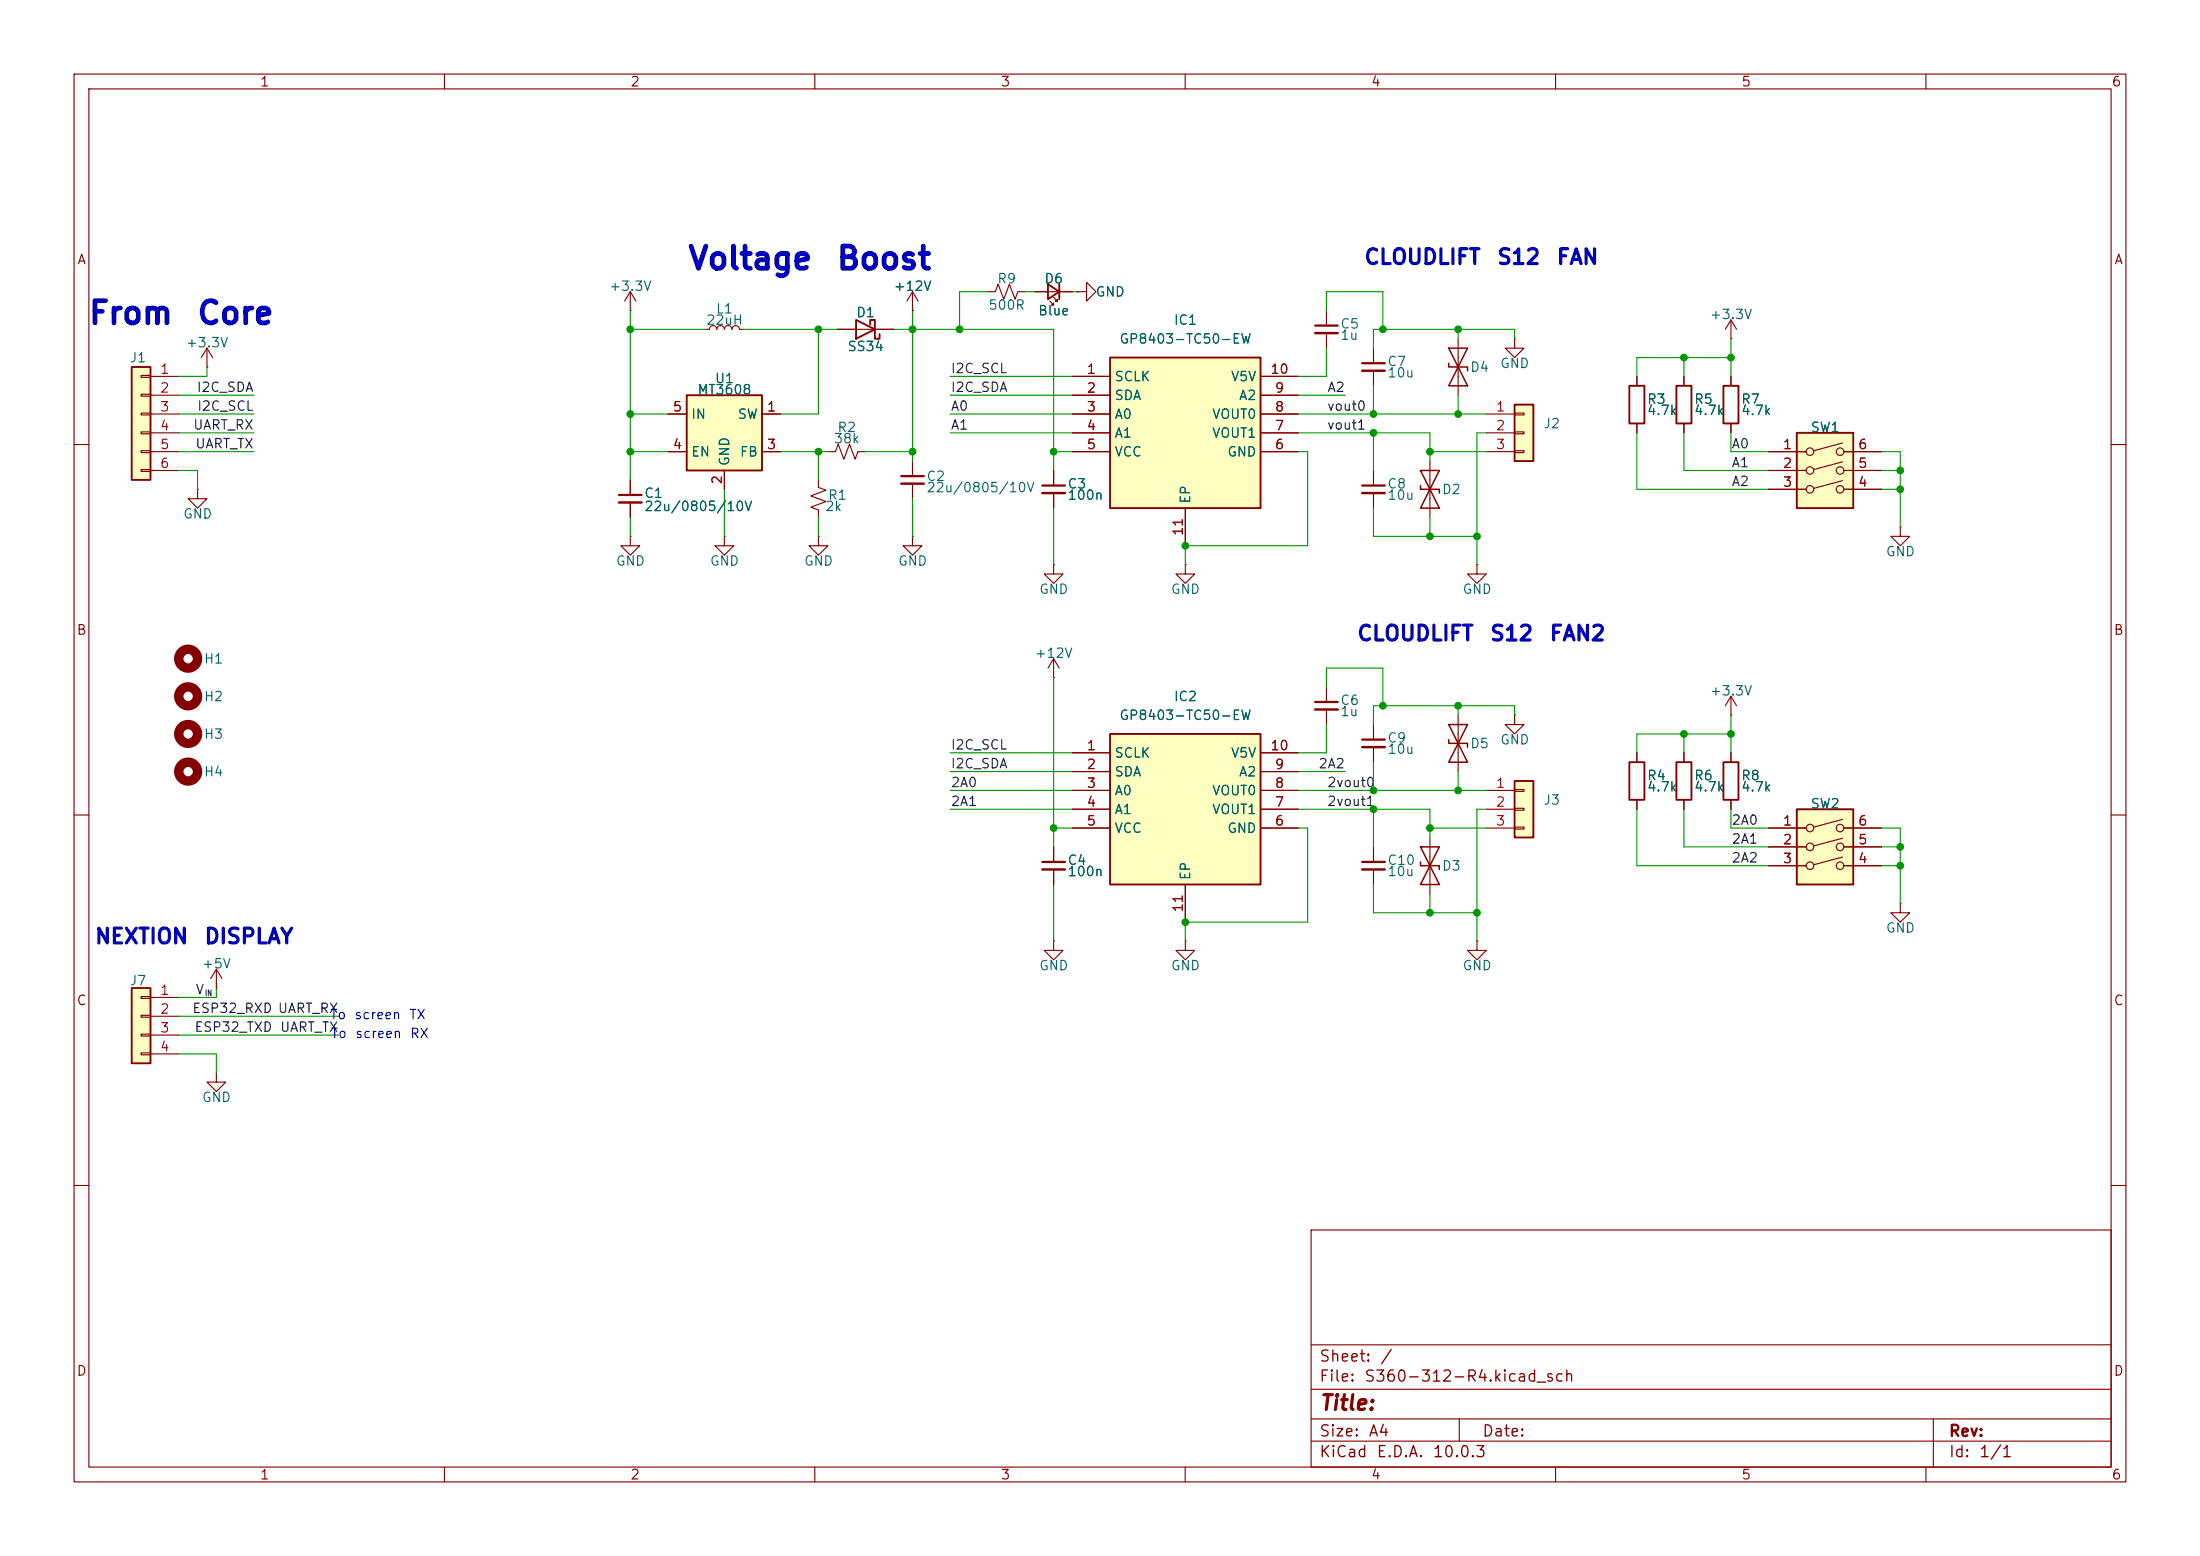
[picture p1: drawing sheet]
<svg xmlns="http://www.w3.org/2000/svg" width="297mm" height="210mm" viewBox="0 0 297 210" stroke-linecap="round" stroke-linejoin="round" font-family="sans-serif">
<g fill="none" stroke="#840000" stroke-width=".15">
<path d="M10 10h277v190h-277zM12 12h273v186h-273zM60 10v2M110 10v2M160 10v2M210 10v2M260 10v2M10 60h2M285 60h2M10 110h2M193 113v7.7M221 101.6v1.3"/>
<path d="M221 108v1.2M227.3 101.6v1.3M227.3 108v1.2M285 110h2M10 160h2M177 166h108v32h-108zM285 160h2M60 198v2M110 198v2M160 198v2M177 194.5h108M177 191.5h108"/>
<path d="M177 187.5h108M177 181.5h108M197 191.5v3M210 198v2M260 198v2M261 191.5v6.5"/>
</g>
<path d="M191.8 116.3v.5h2.5v.5M191.8 114.3h2.5l-1.3 2.5zM193 116.8l1.3 2.6h-2.5z" fill="none" stroke="#840000" stroke-width=".2"/>
<path d="M220 102.9h2v5.1h-2zM226.3 102.9h2v5.1h-2z" fill="none" stroke="#840000" stroke-width=".25"/>
<path d="M242.6 58.4h7.6v10.2h-7.6z" fill="#ffffc2"/>
<g fill="none" stroke="#840000" stroke-width=".15">
<path d="M248.7 59.8l-3.8 1M238.8 61h5M238.8 63.5h5M238.8 66h5M248.7 62.3l-3.8 1.1M248.7 64.9l-3.8 1M248.9 61h5.1M248.9 63.5h5.1M248.9 66h5.1"/>
<circle cx="244.3" cy="61" r=".51"/>
<circle cx="244.3" cy="66" r=".51"/>
<circle cx="244.3" cy="63.5" r=".51"/>
<circle cx="248.4" cy="63.5" r=".51"/>
<circle cx="248.4" cy="66" r=".51"/>
<circle cx="248.4" cy="61" r=".51"/>
</g>
<path d="M242.6 58.4h7.6v10.2h-7.6z" fill="none" stroke="#840000" stroke-width=".25"/>
<path d="M204.5 105.4h2.5v7.6h-2.5z" fill="#ffffc2"/>
<path d="M204.5 105.4h2.5v7.6h-2.5z" fill="none" stroke="#840000" stroke-width=".25"/>
<path d="M200.7 106.7h3.8M200.7 109.2h3.8M200.7 111.8h3.8M204.5 106.6h1.2v.2h-1.2zM204.5 109.1h1.2v.2h-1.2zM204.5 111.6h1.2v.3h-1.2z" fill="none" stroke="#840000" stroke-width=".15"/>
<path d="M204.5 54.6h2.5v7.6h-2.5z" fill="#ffffc2"/>
<path d="M204.5 54.6h2.5v7.6h-2.5zM220 52.1h2v5.1h-2zM226.3 52.1h2v5.1h-2zM232.7 52.1h2v5.1h-2zM232.7 102.9h2v5.1h-2z" fill="none" stroke="#840000" stroke-width=".25"/>
<g fill="none" stroke="#840000" stroke-width=".15">
<path d="M27.9 49.5h.1M27.9 47l.8 1.3M27.9 47l-.7 1.3M27.9 47v2.5M179.1 41.9v2M179.1 45v2M196.8 45.7v7.6M200.7 55.9h3.8M200.7 58.4h3.8M204.5 55.8h1.2v.2h-1.2zM204.5 58.3h1.2v.2h-1.2zM204.5 45.7v1.3h1.2l-1.2 1.3-1.3-1.3h1.3"/>
<path d="M204.5 45.7h.1M221 50.8v1.3M221 57.2v1.2M227.3 50.8v1.3M227.3 57.2v1.2M233.7 45.7h.1M233.7 43.2l.7 1.3M233.7 43.2l-.8 1.3M233.7 43.2v2.5M233.7 50.8v1.3M233.7 57.2v1.2M26.7 66v1.3h1.2l-1.2 1.3-1.3-1.3h1.3"/>
<path d="M26.7 66h.1M123.2 62.2v2.1M123.2 65.3v2M193 62.2v7.7M200.7 61h3.8M204.5 60.8h1.2v.3h-1.2zM256.5 71.1v1.3h1.3l-1.3 1.3-1.2-1.3h1.2M256.5 71.1h.1M185.4 97.8v2M196.8 96.5v7.6M204.5 96.5v1.3h1.2l-1.2 1.3-1.3-1.3h1.3M204.5 96.5h.1"/>
<path d="M142.2 114.3v2M142.2 117.3v2.1M185.4 100.8v2.1M233.7 101.6v1.3M233.7 108v1.2M160 127v1.3h1.3l-1.3 1.2-1.3-1.2h1.3M160 127h.1M199.4 127v1.3h1.3l-1.3 1.2-1.3-1.2h1.3M199.4 127h.1M256.5 121.9v1.3h1.3l-1.3 1.3-1.2-1.3h1.2M256.5 121.9h.1"/>
</g>
<path d="M195.6 49v.5h2.5v.5M195.6 47h2.5l-1.3 2.5zM196.8 49.5l1.3 2.6h-2.5zM191.8 65.5v.5h2.5v.5M191.8 63.5h2.5l-1.3 2.5zM193 66l1.3 2.6h-2.5zM195.6 99.8v.5h2.5v.5M195.6 97.8h2.5l-1.3 2.5zM196.8 100.3l1.3 2.6h-2.5z" fill="none" stroke="#840000" stroke-width=".2"/>
<path d="M177.5 43.9h3.1M121.7 64.3h3M183.9 99.8h3M140.7 116.3h3.1" fill="none" stroke="#840000" stroke-width=".3"/>
<path d="M177.5 45h3.1M121.7 65.3h3M140.7 117.3h3.1M183.9 100.8h3" fill="none" stroke="#840000" stroke-width=".33"/>
<g fill="none" stroke="#840000" stroke-width="1.3">
<circle cx="25.4" cy="88.9" r="1.27"/>
<circle cx="25.4" cy="99.1" r="1.27"/>
<circle cx="25.4" cy="104.1" r="1.27"/>
</g>
<path d="M242.6 109.2h7.6v10.2h-7.6z" fill="#ffffc2"/>
<g fill="none" stroke="#840000" stroke-width=".15">
<path d="M185.4 47v2M185.4 50v2.1M85.1 72.4v1.3h1.3l-1.3 1.2-1.3-1.2h1.3M85.1 72.4h.1M142.2 63.5v2M142.2 66.5v2.1M185.4 63.5v2M185.4 66.5v2.1M199.4 76.2v1.3h1.3l-1.3 1.2-1.3-1.2h1.3M199.4 76.2h.1M179.1 92.7v2M179.1 95.8v2"/>
<path d="M233.7 96.5h.1M233.7 94l.7 1.3M233.7 94l-.8 1.3M233.7 94v2.5M185.4 114.3v2M185.4 117.3v2.1M238.8 111.8h5M238.8 114.3h5M238.8 116.8h5M248.7 110.6l-3.8 1M248.7 113.1l-3.8 1.1M248.7 115.7l-3.8 1"/>
<path d="M248.9 111.8h5.1M248.9 114.3h5.1M248.9 116.8h5.1M29.2 133.4h.1M29.2 130.8l-.8 1.3M29.2 130.8l.8 1.3M29.2 130.8v2.6"/>
<circle cx="244.3" cy="116.8" r=".51"/>
<circle cx="244.3" cy="114.3" r=".51"/>
<circle cx="244.3" cy="111.8" r=".51"/>
<circle cx="248.4" cy="111.8" r=".51"/>
<circle cx="248.4" cy="114.3" r=".51"/>
<circle cx="248.4" cy="116.8" r=".51"/>
</g>
<path d="M242.6 109.2h7.6v10.2h-7.6z" fill="none" stroke="#840000" stroke-width=".25"/>
<path d="M183.9 49h3M140.7 65.5h3.1M183.9 65.5h3M177.5 94.7h3.1M183.9 116.3h3" fill="none" stroke="#840000" stroke-width=".3"/>
<path d="M183.9 50h3M140.7 66.5h3.1M183.9 66.5h3M177.5 95.8h3.1M183.9 117.3h3" fill="none" stroke="#840000" stroke-width=".33"/>
<circle cx="25.4" cy="94" r="1.27" fill="none" stroke="#840000" stroke-width="1.3"/>
<path d="M149.9 48.3h20.3v20.3h-20.3z" fill="#ffffc2"/>
<path d="M141.5 38.4l1.5 1-1.5 1zM143 38.4v2M149.9 48.3h20.3v20.3h-20.3z" fill="none" stroke="#840000" stroke-width=".25"/>
<g fill="none" stroke="#840000" stroke-width=".15">
<path d="M133.3 39.4h1.1l.3-1 .8 2 .8-2 .7 2 .4-1h1M139.7 39.4h5.1M145.4 39.4h1.3v-1.3l1.3 1.3-1.3 1.2v-1.2M145.4 39.4h.1M141.7 40.6l.5 .5h-.2h.2v-.2M142.2 40.1l.5 .5h-.2h.2v-.2M144.8 50.8h5.1M144.8 53.3h5.1M144.8 55.9h5.1M144.8 58.4h5.1M170.2 50.8h5.1M170.2 53.3h5.1"/>
<path d="M170.2 55.9h5.1M170.2 58.4h5.1M144.8 61h5.1M160 68.6v5.1M170.2 61h5.1"/>
</g>
<path d="M17.8 49.5h2.5v15.3h-2.5z" fill="#ffffc2"/>
<path d="M17.8 49.5h2.5v15.3h-2.5z" fill="none" stroke="#840000" stroke-width=".25"/>
<path d="M19 50.7h1.3v.2h-1.3zM19 53.2h1.3v.3h-1.3zM19 55.8h1.3v.2h-1.3zM19 58.3h1.3v.2h-1.3zM20.3 50.8h3.8M20.3 53.3h3.8M20.3 55.9h3.8M20.3 58.4h3.8M19 60.8h1.3v.3h-1.3zM19 63.4h1.3v.2h-1.3zM20.3 61h3.8M20.3 63.5h3.8" fill="none" stroke="#840000" stroke-width=".15"/>
<path d="M17.8 133.4h2.5v10.1h-2.5z" fill="#ffffc2"/>
<path d="M115.6 43.2l2.5 1.3-2.5 1.2zM117.5 43.8v-.6h.6v2.5h.6v-.6M17.8 133.4h2.5v10.1h-2.5z" fill="none" stroke="#840000" stroke-width=".25"/>
<g fill="none" stroke="#840000" stroke-width=".15">
<path d="M123.2 39.4l-.8 1.2M123.2 39.4l.8 1.2M123.2 39.4v2.5M95.2 44.5h.6a.51 .51 0 0 1 .5-.6 .51 .51 0 0 1 .5 .6 .51 .51 0 0 1 .5-.6 .51 .51 0 0 1 .5 .6 .51 .51 0 0 1 .5-.6 .51 .51 0 0 1 .5 .6 .51 .51 0 0 1 .5-.6 .51 .51 0 0 1 .5 .6h.5M113 44.5h7.6M123.2 41.9h.1M19 134.5h1.3v.2h-1.3zM19 137h1.3v.3h-1.3zM19 139.6h1.3v.2h-1.3zM20.3 134.6h3.8M20.3 137.2h3.8M20.3 139.7h3.8"/>
<path d="M19 142.1h1.3v.3h-1.3zM20.3 142.2h3.8M29.2 144.8v1.3h-1.3l1.3 1.2 1.3-1.2h-1.3"/>
</g>
<path d="M92.7 53.3h10.2v10.2h-10.2z" fill="#ffffc2"/>
<path d="M92.7 53.3h10.2v10.2h-10.2z" fill="none" stroke="#840000" stroke-width=".25"/>
<g fill="none" stroke="#840000" stroke-width=".15">
<path d="M85.1 39.4l.8 1.2M85.1 39.4l-.8 1.2M85.1 39.4v2.5M85.1 41.9h.1M90.2 55.9h2.5M102.9 55.9h2.5M85.1 64.8v2M85.1 67.8v2.1M90.2 61h2.5M97.8 72.4v1.3h1.3l-1.3 1.2-1.3-1.2h1.3M97.8 72.4h.1M97.8 63.5v2.5"/>
<path d="M102.9 61h2.5M110.5 64.8v1l1 .4-2 .7 2 .8-2 .8 1 .3v1.1M110.5 72.4v1.3h1.3l-1.3 1.2-1.3-1.2h1.3M110.5 72.4h.1M111.8 61h1l.4-1.1 .7 2.1 .8-2.1 .7 2.1 .4-1h1M123.2 72.4v1.3h1.3l-1.3 1.2-1.3-1.2h1.3M123.2 72.4h.1"/>
</g>
<path d="M83.6 66.8h3" fill="none" stroke="#840000" stroke-width=".3"/>
<path d="M83.6 67.8h3" fill="none" stroke="#840000" stroke-width=".33"/>
<path d="M149.9 99.1h20.3v20.3h-20.3z" fill="#ffffc2"/>
<path d="M149.9 99.1h20.3v20.3h-20.3z" fill="none" stroke="#840000" stroke-width=".25"/>
<g fill="none" stroke="#840000" stroke-width=".15">
<path d="M139.7 39.4h1.8M143 39.4h1.8M145.4 39.4h.1M90.2 55.9h2.5M102.9 55.9h2.5M113 44.5h2.6M118.1 44.5h2.5M123.2 41.9h.1M144.8 50.8h5.1M144.8 53.3h5.1M144.8 55.9h5.1M144.8 58.4h5.1"/>
<path d="M170.2 50.8h5.1M170.2 53.3h5.1M170.2 55.9h5.1M170.2 58.4h5.1M221 50.8v1.3M221 57.2v1.2M227.3 50.8v1.3M227.3 57.2v1.2M233.7 50.8v1.3M233.7 57.2v1.2M85.1 64.8v2M85.1 67.8v2.1"/>
<path d="M90.2 61h2.5M97.8 63.5v2.5M102.9 61h2.5M142.2 76.2v1.3h1.3l-1.3 1.2-1.2-1.2h1.2M142.2 76.2h.1M142.2 63.5v2M142.2 66.5v2.1M144.8 61h5.1M160 76.2v1.3h1.3l-1.3 1.2-1.3-1.2h1.3M160 76.2h.1M160 68.6v5.1M170.2 61h5.1"/>
<path d="M238.8 61h5M238.8 63.5h5M238.8 66h5M248.9 61h5.1M248.9 63.5h5.1M248.9 66h5.1M142.2 91.4h.1M142.2 88.9l-.7 1.3M142.2 88.9l.8 1.3M142.2 88.9v2.5M142.2 114.3v2M142.2 117.3v2.1"/>
<path d="M144.8 101.6h5.1M144.8 104.1h5.1M144.8 106.7h5.1M144.8 109.2h5.1M144.8 111.8h5.1M160 119.4v5.1M170.2 101.6h5.1M170.2 104.1h5.1M170.2 106.7h5.1M170.2 109.2h5.1M170.2 111.8h5.1M221 101.6v1.3"/>
<path d="M221 108v1.2M227.3 101.6v1.3M227.3 108v1.2M233.7 101.6v1.3M233.7 108v1.2M238.8 111.8h5M238.8 114.3h5M238.8 116.8h5M248.9 111.8h5.1M248.9 114.3h5.1M248.9 116.8h5.1M142.2 127v1.3h1.3l-1.3 1.2-1.2-1.2h1.2"/>
<path d="M142.2 127h.1"/>
</g>
<g fill="none" stroke="#009600" stroke-width=".15">
<path d="M133.3 39.4h-3.8v5.1M138.4 39.4h1.3M144.8 39.4h.6M24.1 58.4h10.2M24.1 55.9h10.2M24.1 53.3h10.2M27.9 49.5v1.3h-3.8M85.1 55.9h5.1M85.1 44.5h10.1M85.1 41.9v22.9M100.3 44.5h12.7M110.5 44.5v11.4h-5.1"/>
<path d="M120.6 44.5h21.6v19M123.2 41.9v20.3M128.3 58.4h16.5M128.3 55.9h16.5M128.3 50.8h16.5M128.3 53.3h16.5M175.3 58.4h17.7v3.8M175.3 55.9h25.4M175.3 53.3h6.3M179.1 41.9v-2.5h7.6v5.1M179.1 47v3.8h-3.8M185.4 52.1v3.8"/>
<path d="M185.4 58.4v5.1M196.8 44.5v1.2M196.8 53.3v2.6M200.7 58.4h-1.3v17.8M204.5 45.7v-1.2h-19.1v2.5M221 58.4v7.6h17.8M227.3 48.3v2.5M227.3 58.4v5.1h11.5M233.7 45.7v5.1M233.7 58.4v2.6h5.1M233.7 48.3h-12.7v2.5M24.1 61h10.2"/>
<path d="M24.1 63.5h2.6v2.5M85.1 61h5.1M85.1 69.9v2.5M97.8 66v6.4M105.4 61h6.4M110.5 61v3.8M110.5 69.9v2.5M116.8 61h6.4M123.2 67.3v5.1M142.2 61h2.6M142.2 68.6v7.6M175.3 61h1.2v12.7h-16.5v2.5"/>
<path d="M185.4 68.6v3.8h14M193 69.9v2.5M193 61h7.7M254 61h2.5v10.1M254 63.5h2.5M254 66h2.5M142.2 91.4v22.9M179.1 92.7v-2.5h7.6v5.1M179.1 97.8v3.8h-3.8M196.8 95.3v1.2M204.5 96.5v-1.2h-19.1v2.5M227.3 99.1v2.5"/>
<path d="M233.7 96.5v5.1M233.7 99.1h-12.7v2.5M128.3 106.7h16.5M128.3 109.2h16.5M128.3 101.6h16.5M128.3 104.1h16.5M142.2 111.8h2.6M142.2 119.4v7.6M175.3 109.2h17.7v3.8M175.3 111.8h1.2v12.7h-16.5v2.5M175.3 106.7h25.4M175.3 104.1h6.3"/>
<path d="M185.4 102.9v3.8M185.4 109.2v5.1M185.4 119.4v3.8h14M193 111.8h7.7M196.8 104.1v2.6M200.7 109.2h-1.3v17.8M221 109.2v7.6h17.8M227.3 109.2v5.1h11.5M233.7 109.2v2.6h5.1M254 111.8h2.5v10.1M254 116.8h2.5M254 114.3h2.5"/>
<path d="M24.1 137.2h21.6M24.1 139.7h21.6M29.2 133.4v1.2h-5.1M193 120.7v2.5M24.1 142.2h5.1v2.6"/>
</g>
<g fill="#009600" stroke="#009600" stroke-width=".14">
<circle cx="233.7" cy="48.3" r=".46"/>
<circle cx="227.3" cy="48.3" r=".46"/>
<circle cx="256.5" cy="63.5" r=".46"/>
<circle cx="256.5" cy="66" r=".46"/>
<circle cx="196.8" cy="44.5" r=".46"/>
<circle cx="186.7" cy="44.5" r=".46"/>
<circle cx="193" cy="61" r=".46"/>
<circle cx="186.7" cy="95.3" r=".46"/>
<circle cx="196.8" cy="106.7" r=".46"/>
<circle cx="196.8" cy="95.3" r=".46"/>
<circle cx="193" cy="123.2" r=".46"/>
<circle cx="199.4" cy="123.2" r=".46"/>
<circle cx="227.3" cy="99.1" r=".46"/>
<circle cx="233.7" cy="99.1" r=".46"/>
<circle cx="256.5" cy="116.8" r=".46"/>
<circle cx="256.5" cy="114.3" r=".46"/>
<circle cx="199.4" cy="72.4" r=".46"/>
<circle cx="193" cy="72.4" r=".46"/>
<circle cx="185.4" cy="58.4" r=".46"/>
<circle cx="196.8" cy="55.9" r=".46"/>
<circle cx="185.4" cy="55.9" r=".46"/>
<circle cx="160" cy="73.7" r=".46"/>
<circle cx="129.5" cy="44.5" r=".46"/>
<circle cx="123.2" cy="44.5" r=".46"/>
<circle cx="142.2" cy="61" r=".46"/>
<circle cx="110.5" cy="61" r=".46"/>
<circle cx="123.2" cy="61" r=".46"/>
<circle cx="110.5" cy="44.5" r=".46"/>
<circle cx="85.1" cy="55.9" r=".46"/>
<circle cx="85.1" cy="61" r=".46"/>
<circle cx="85.1" cy="44.5" r=".46"/>
<circle cx="185.4" cy="109.2" r=".46"/>
<circle cx="160" cy="124.5" r=".46"/>
<circle cx="142.2" cy="111.8" r=".46"/>
<circle cx="193" cy="111.8" r=".46"/>
<circle cx="185.4" cy="106.7" r=".46"/>
</g>
<g font-size="3" fill="#0000c2">
<text x="92.7" y="37.1">Voltage</text>
<text x="112.8" y="37.1">Boost</text>
<text x="11.8" y="44.5">From</text>
<text x="26.4" y="44.5">Core</text>
</g>
<g font-size="2" fill="#0000c2">
<text x="184" y="36.2">CLOUDLIFT</text>
<text x="202" y="36.2">S12</text>
<text x="210" y="36.2">FAN</text>
<text x="183.1" y="87">CLOUDLIFT</text>
<text x="201" y="87">S12</text>
<text x="209.1" y="87">FAN2</text>
<text x="12.7" y="127.9">NEXTION</text>
<text x="27.5" y="127.9">DISPLAY</text>
</g>
<text font-size="2" fill="#840000" x="178" y="190.8">Title:</text>
<g font-size="1.5" fill="#840000">
<text x="178" y="184.2">Sheet:</text>
<text x="186.2" y="184.2">/</text>
<text x="178" y="186.9">File:</text>
<text x="184.1" y="186.9">S360-312-R4.kicad_sch</text>
<text x="178" y="197.1">KiCad</text>
<text x="178" y="194.3">Size:</text>
<text x="184.7" y="194.3">A4</text>
<text x="185.7" y="197.1">E.D.A.</text>
<text x="193.3" y="197.1">10.0.3</text>
<text x="200" y="194.3">Date:</text>
<text x="263" y="194.3">Rev:</text>
<text x="263" y="197.1">Id:</text>
<text x="267.1" y="197.1">1/1</text>
</g>
<g font-size="1.3" fill="#840000">
<text x="35" y="12">1</text>
<text x="85" y="12">2</text>
<text x="135" y="12">3</text>
<text x="185" y="12">4</text>
<text x="235" y="12">5</text>
<text x="285" y="12">6</text>
<text x="10.3" y="36">A</text>
<text x="285.3" y="36">A</text>
<text x="10.3" y="86">B</text>
<text x="285.3" y="86">B</text>
<text x="10.3" y="136">C</text>
<text x="285.3" y="136">C</text>
<text x="10.3" y="186">D</text>
<text x="285.3" y="186">D</text>
<text x="35" y="200">1</text>
<text x="85" y="200">2</text>
<text x="135" y="200">3</text>
<text x="185" y="200">4</text>
<text x="235" y="200">5</text>
<text x="285" y="200">6</text>
</g>
<g font-size="1.3" fill="#006464">
<text x="82.1" y="39.6">+3.3V</text>
<text x="120.5" y="39.6">+12V</text>
<text x="134.5" y="38.6">R9</text>
<text x="140.9" y="38.6">D6</text>
<text x="147.8" y="40.3">GND</text>
<text x="25" y="47.2">+3.3V</text>
<text x="95.2" y="44.2">22uH</text>
<text x="96.6" y="42.6">L1</text>
<text x="114.3" y="47.7">SS34</text>
<text x="115.5" y="43.1">D1</text>
<text x="133.3" y="42.1">500R</text>
<text x="140.1" y="42.9">Blue</text>
<text x="151" y="46.7">GP8403-TC50-EW</text>
<text x="158.4" y="44.2">IC1</text>
<text x="180.9" y="44.7">C5</text>
<text x="180.9" y="46.2">1u</text>
<text x="230.7" y="43.4">+3.3V</text>
<text x="17.4" y="49.2">J1</text>
<text x="94.1" y="53.5">MT3608</text>
<text x="96.4" y="52">U1</text>
<text x="150.4" y="51.8">SCLK</text>
<text x="166.1" y="51.8">V5V</text>
<text x="187.2" y="49.7">C7</text>
<text x="187.2" y="51.3">10u</text>
<text x="198.4" y="50.5">D4</text>
<text x="202.4" y="50">GND</text>
<text x="93.2" y="56.9">IN</text>
<text x="99.5" y="56.9">SW</text>
<text x="113" y="58.6">R2</text>
<text x="150.4" y="54.3">SDA</text>
<text x="150.4" y="56.9">A0</text>
<text x="150.4" y="59.4">A1</text>
<text x="163.5" y="59.4">VOUT1</text>
<text x="163.5" y="56.9">VOUT0</text>
<text x="167.2" y="54.3">A2</text>
<text x="208.3" y="58.1">J2</text>
<text x="222.3" y="54.8">R3</text>
<text x="222.3" y="56.3">4.7k</text>
<text x="228.6" y="54.8">R5</text>
<text x="228.6" y="56.3">4.7k</text>
<text x="235" y="54.8">R7</text>
<text x="235" y="56.3">4.7k</text>
<text x="244.3" y="58.6">SW1</text>
<text x="93.2" y="61.9">EN</text>
<text x="98.8" y="63" transform="rotate(-90 98.8 63)">GND</text>
<text x="99.8" y="61.9">FB</text>
<text x="112.5" y="60.2">38k</text>
<text x="125" y="65.2">C2</text>
<text x="150.4" y="61.9">VCC</text>
<text x="165.6" y="61.9">GND</text>
<text x="24.6" y="70.3">GND</text>
<text x="86.9" y="67.5">C1</text>
<text x="86.9" y="69.3">22u/0805/10V</text>
<text x="111.3" y="69.3">2k</text>
<text x="111.7" y="67.8">R1</text>
<text x="125" y="66.8">22u/0805/10V</text>
<text x="144" y="66.2">C3</text>
<text x="144" y="67.8">100n</text>
<text x="161" y="68.1" transform="rotate(-90 161 68.1)">EP</text>
<text x="187.2" y="66.2">C8</text>
<text x="187.2" y="67.8">10u</text>
<text x="194.6" y="67">D2</text>
<text x="83.1" y="76.7">GND</text>
<text x="95.8" y="76.7">GND</text>
<text x="108.5" y="76.7">GND</text>
<text x="121.2" y="76.7">GND</text>
<text x="254.5" y="75.4">GND</text>
<text x="140.2" y="80.5">GND</text>
<text x="158" y="80.5">GND</text>
<text x="197.4" y="80.5">GND</text>
<text x="27.4" y="89.9">H1</text>
<text x="139.6" y="89.1">+12V</text>
<text x="27.4" y="95">H2</text>
<text x="158.4" y="95">IC2</text>
<text x="180.9" y="95.5">C6</text>
<text x="230.7" y="94.2">+3.3V</text>
<text x="27.4" y="100">H3</text>
<text x="151" y="97.5">GP8403-TC50-EW</text>
<text x="180.9" y="97">1u</text>
<text x="187.2" y="100.5">C9</text>
<text x="198.4" y="101.3">D5</text>
<text x="202.4" y="100.8">GND</text>
<text x="27.4" y="105.1">H4</text>
<text x="150.4" y="102.6">SCLK</text>
<text x="150.4" y="105.1">SDA</text>
<text x="150.4" y="107.7">A0</text>
<text x="163.5" y="107.7">VOUT0</text>
<text x="166.1" y="102.6">V5V</text>
<text x="167.2" y="105.1">A2</text>
<text x="187.2" y="102.1">10u</text>
<text x="222.3" y="105.6">R4</text>
<text x="222.3" y="107.1">4.7k</text>
<text x="228.6" y="105.6">R6</text>
<text x="228.6" y="107.1">4.7k</text>
<text x="235" y="105.6">R8</text>
<text x="235" y="107.1">4.7k</text>
<text x="150.4" y="110.2">A1</text>
<text x="150.4" y="112.7">VCC</text>
<text x="163.5" y="110.2">VOUT1</text>
<text x="165.6" y="112.7">GND</text>
<text x="208.3" y="108.9">J3</text>
<text x="244.3" y="109.4">SW2</text>
<text x="144" y="117">C4</text>
<text x="144" y="118.6">100n</text>
<text x="161" y="118.9" transform="rotate(-90 161 118.9)">EP</text>
<text x="187.2" y="117">C10</text>
<text x="187.2" y="118.6">10u</text>
<text x="194.6" y="117.8">D3</text>
<text x="27.2" y="131">+5V</text>
<text x="140.2" y="131.3">GND</text>
<text x="158" y="131.3">GND</text>
<text x="197.4" y="131.3">GND</text>
<text x="254.5" y="126.2">GND</text>
<text x="17.4" y="133.3">J7</text>
<text x="27.2" y="149.1">GND</text>
</g>
<g font-size="1.3" fill="#a90000">
<text x="21.5" y="50.8">1</text>
<text x="21.5" y="53.3">2</text>
<text x="146.6" y="50.8">1</text>
<text x="146.6" y="53.3">2</text>
<text x="171.4" y="50.8">10</text>
<text x="172" y="53.3">9</text>
<text x="21.5" y="55.9">3</text>
<text x="21.5" y="58.4">4</text>
<text x="90.7" y="55.9">5</text>
<text x="103.4" y="55.9">1</text>
<text x="146.6" y="55.9">3</text>
<text x="146.6" y="58.4">4</text>
<text x="172" y="58.4">7</text>
<text x="172" y="55.9">8</text>
<text x="201.9" y="55.9">1</text>
<text x="201.9" y="58.4">2</text>
<text x="21.5" y="60.9">5</text>
<text x="21.5" y="63.5">6</text>
<text x="90.7" y="60.9">4</text>
<text x="97.8" y="65.5" transform="rotate(-90 97.8 65.5)">2</text>
<text x="103.4" y="60.9">3</text>
<text x="146.6" y="60.9">5</text>
<text x="172" y="60.9">6</text>
<text x="201.9" y="60.9">3</text>
<text x="240.6" y="60.9">1</text>
<text x="240.6" y="63.5">2</text>
<text x="250.8" y="63.5">5</text>
<text x="250.8" y="60.9">6</text>
<text x="240.6" y="66">3</text>
<text x="250.8" y="66">4</text>
<text x="160" y="72.4" transform="rotate(-90 160 72.4)">11</text>
<text x="146.6" y="101.6">1</text>
<text x="171.4" y="101.6">10</text>
<text x="146.6" y="104.1">2</text>
<text x="146.6" y="106.7">3</text>
<text x="172" y="106.7">8</text>
<text x="172" y="104.1">9</text>
<text x="201.9" y="106.7">1</text>
<text x="146.6" y="109.2">4</text>
<text x="146.6" y="111.7">5</text>
<text x="172" y="111.7">6</text>
<text x="172" y="109.2">7</text>
<text x="201.9" y="109.2">2</text>
<text x="201.9" y="111.7">3</text>
<text x="240.6" y="111.7">1</text>
<text x="250.8" y="111.7">6</text>
<text x="240.6" y="114.3">2</text>
<text x="240.6" y="116.8">3</text>
<text x="250.8" y="116.8">4</text>
<text x="250.8" y="114.3">5</text>
<text x="160" y="123.2" transform="rotate(-90 160 123.2)">11</text>
<text x="21.5" y="134.6">1</text>
<text x="21.5" y="137.1">2</text>
<text x="21.5" y="139.7">3</text>
<text x="21.5" y="142.2">4</text>
</g>
<g font-size="1.3" fill="#0f0f0f">
<text x="26.5" y="53.2">I2C_SDA</text>
<text x="128.3" y="50.7">I2C_SCL</text>
<text x="128.3" y="53.2">I2C_SDA</text>
<text x="179.1" y="53.2">A2</text>
<text x="26" y="58.3">UART_RX</text>
<text x="26.5" y="55.8">I2C_SCL</text>
<text x="128.3" y="58.3">A1</text>
<text x="128.3" y="55.8">A0</text>
<text x="179.1" y="55.8">vout0</text>
<text x="179.1" y="58.3">vout1</text>
<text x="26.3" y="60.8">UART_TX</text>
<text x="233.7" y="63.4">A1</text>
<text x="233.7" y="65.9">A2</text>
<text x="233.7" y="60.8">A0</text>
<text x="128.3" y="101.5">I2C_SCL</text>
<text x="128.3" y="104">I2C_SDA</text>
<text x="128.3" y="106.6">2A0</text>
<text x="177.9" y="104">2A2</text>
<text x="179.1" y="106.6">2vout0</text>
<text x="128.3" y="109.1">2A1</text>
<text x="179.1" y="109.1">2vout1</text>
<text x="233.7" y="111.6">2A0</text>
<text x="233.7" y="116.7">2A2</text>
<text x="233.7" y="114.2">2A1</text>
<text x="25.9" y="137">ESP32_RXD UART_RX</text>
<text x="26.3" y="134.5">V</text>
<text x="26.2" y="139.6">ESP32_TXD UART_TX</text>
</g>
<g font-size="1.3" fill="#0000c2">
<text x="44.5" y="137.9">To</text>
<text x="47.8" y="137.9">screen</text>
<text x="55.2" y="137.9">TX</text>
<text x="44.6" y="140.4">To</text>
<text x="47.9" y="140.4">screen</text>
<text x="55.3" y="140.4">RX</text>
</g>
<text font-size=".8" fill="#0f0f0f" x="27.6" y="134.6">IN</text>
</svg>
